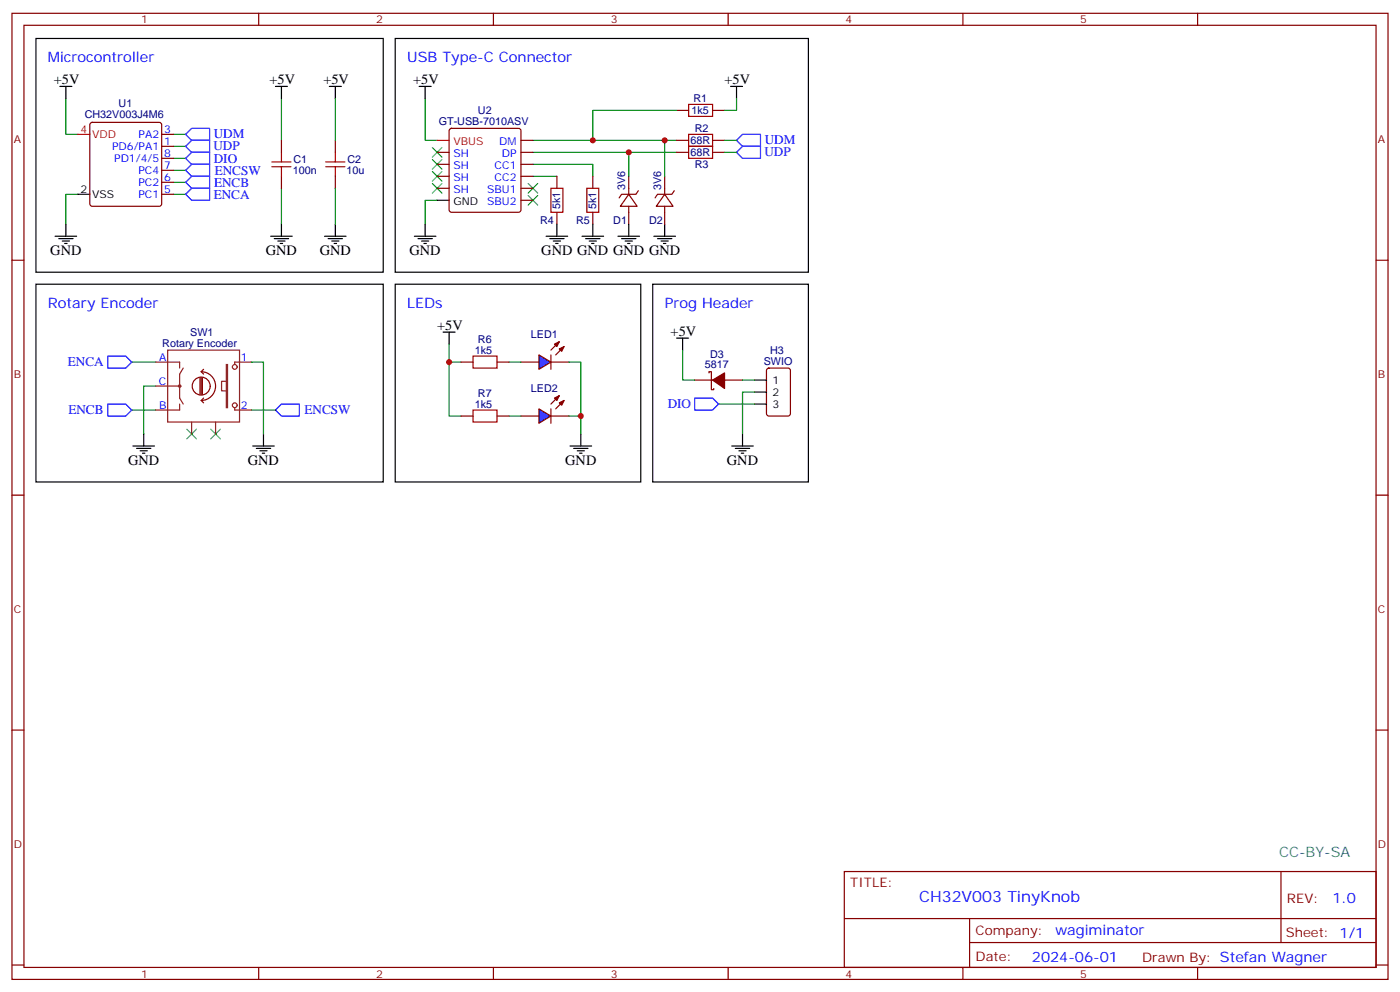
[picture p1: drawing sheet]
<svg xmlns="http://www.w3.org/2000/svg" width="412mm" height="292mm" viewBox="0 0 412 292" stroke-linecap="round" stroke-linejoin="round" font-family="sans-serif">
<g fill="none" stroke="#870000" stroke-width=".35">
<path d="M3.5 3.9h405.4v284.4h-405.4zM7.1 7.4h398.2v277.3h-398.2zM76.2 3.9v3.5M145.3 3.9v3.5M214.5 3.9v3.5M283.6 3.9v3.5M352.8 3.9v3.5M26.7 36.2l.5-.2h19.7l.5 .2 .2 .5v23.3l-.2 .5-.5 .2h-19.7l-.5-.2-.2-.5v-23.3zM47.6 39.5h3.6M132.5 38l.5-.2h19.8l.5 .2 .2 .5v23.3l-.3 .5-.4 .2h-19.8l-.5-.3-.2-.4v-23.3zM199.3 32.5h3.5M209.9 32.5h3.5"/>
<path d="M47.6 43.1h3.6M47.6 57.2h3.6M47.6 53.7h3.6M47.6 50.1h3.6M47.6 46.6h3.6M82.9 41.3v3.5M82.9 51.9v3.5M98.8 41.3v3.5M98.8 51.9v3.5M128.8 44.8h3.5M128.8 51.9h3.5M128.8 55.4h3.5"/>
<path d="M128.8 48.4h3.5M153.5 44.8h3.5M153.5 51.9h3.5M153.5 55.4h3.5M153.5 41.3h3.5M153.5 48.4h3.5M153.5 58.9h3.5M164 51.9v3.5M174.6 51.9v3.5M185.2 57.2l2.5 3.5h-5zM185.2 51.9v5.3M188 56.1l-.7 1.1h-4.2l-.7 1"/>
<path d="M195.8 57.2l2.5 3.5h-5zM195.8 51.9v5.3M198.6 56.1l-.7 1.1h-4.2l-.7 1M199.3 44.8h3.5M199.3 41.3h3.5M209.9 44.8h3.5M209.9 41.3h3.5M3.5 76.6h3.6M164 62.5v3.5M174.6 62.5v3.5M185.2 60.7v5.3M195.8 60.7v5.3"/>
<path d="M405.3 76.6h3.6M153.5 106.6h5.2M162.3 106.6h5.3M226 108.5l.5-.2h5.6l.7 .5v12.9l-.4 .7h-5.9l-.7-.4v-13zM3.5 145.7h3.6M405.3 145.7h3.6M3.5 214.9h3.6M405.3 214.9h3.6M248.7 256.5h156.6v28.2h-156.6zM377.3 256.5v20.9M248.7 270.4h156.5M285.6 277.4h119.6"/>
<path d="M285.6 270.4v14.1M3.5 284h3.6M76.2 284.7v3.6M145.3 284.7v3.6M214.5 284.7v3.6M283.6 284.7v3.6M352.8 284.7v3.6M405.3 284h3.6"/>
</g>
<g fill="none" stroke="#008700" stroke-width=".35">
<path d="M19.4 29v10.5h3.5M51.2 39.5h3.5M82.9 29v12.3M98.8 29v12.3M125.2 29v12.3h3.6M199.3 32.5h-24.7v8.8M217 29v3.5h-3.6M22.9 57.2h-3.5v8.8M51.2 57.2h3.5M51.2 53.7h3.5M51.2 50.1h3.5M51.2 46.6h3.5"/>
<path d="M51.2 43.1h3.5M82.9 55.4v10.6M98.8 55.4v10.6M128.8 58.9h-3.6v7.1M157 48.4h17.6v3.5M157 51.9h7M157 44.8h42.3M157 41.3h42.3M185.2 44.8v7.1M195.8 41.3v10.6M213.4 44.8h3.6M213.4 41.3h3.6"/>
<path d="M38.8 106.6h7.1M45.9 113.6h-3.6v14.1M211.7 118.9h10.5M222.2 115.4h-3.5v12.3M38.8 120.7h7.1"/>
</g>
<g fill="none" stroke="#000" stroke-width=".35">
<path d="M10.6 11.3h102.3v68.8h-102.3zM116.4 11.3h121.7v68.8h-121.7zM17.6 25.4h3.6M19.4 25.4v3.6M81.1 25.4h3.6M82.9 25.4v3.6M97 25.4h3.5M98.8 25.4v3.6M123.5 25.4h3.5M125.2 25.4v3.6M215.2 25.4h3.5M217 25.4v3.6"/>
<path d="M22.9 57.2h3.6M128.8 58.9h3.5M16.2 69.5h6.4M17.3 70.2h4.2M18.3 70.9h2.2M19 71.6h.8M19.4 66v3.5M79.7 69.5h6.4M80.8 70.2h4.2M81.8 70.9h2.2M82.5 71.6h.8M82.9 66v3.5"/>
<path d="M95.6 69.5h6.4M96.7 70.2h4.2M97.7 70.9h2.1M98.4 71.6h.7M98.8 66v3.5M122.1 69.5h6.3M123.1 70.2h4.3M124.2 70.9h2.1M124.9 71.6h.7M125.2 66v3.5M160.9 69.5h6.3M161.9 70.2h4.3"/>
<path d="M163 70.9h2.1M163.7 71.6h.7M164 66v3.5M171.4 69.5h6.4M172.5 70.2h4.2M173.6 70.9h2.1M174.3 71.6h.7M174.6 66v3.5M182 69.5h6.4M183.1 70.2h4.2M184.1 70.9h2.2M184.9 71.6h.7"/>
<path d="M185.2 66v3.5M192.6 69.5h6.4M193.7 70.2h4.2M194.7 70.9h2.1M195.4 71.6h.7M195.8 66v3.5M10.6 83.6h102.3v58.3h-102.3zM192.3 83.6h45.8v58.3h-45.8zM199.3 99.5h3.5M201.1 99.5v3.5M222.2 118.9h3.6M222.2 111.9h3.6"/>
<path d="M222.2 115.4h3.6M39.2 131.3h6.3M40.2 132h4.2M41.3 132.7h2.1M42 133.4h.7M42.3 127.7v3.6M74.4 131.3h6.4M75.5 132h4.2M76.6 132.7h2.1M77.3 133.4h.7M77.6 127.7v3.6M215.5 131.3h6.4"/>
<path d="M216.6 132h4.2M217.7 132.7h2.1M218.4 133.4h.7M218.7 127.7v3.6"/>
</g>
<path d="M22.9 39.5h3.6M128.8 41.3h3.5" fill="none" stroke="#f00" stroke-width=".35"/>
<g fill="none" stroke="#a10000" stroke-width=".35">
<path d="M202.8 30.7h7.1v3.6h-7.1zM202.8 39.5h7.1v3.6h-7.1zM80.1 49.1h5.6M80.1 47.7h5.6M82.9 44.8v2.9M82.9 49.1v2.8M96 49.1h5.6M96 47.7h5.6M98.8 44.8v2.9M98.8 49.1v2.8M162.3 55.4h3.5v7.1h-3.5zM172.9 55.4h3.5v7.1h-3.5z"/>
<path d="M202.8 43.1h7.1v3.5h-7.1z"/>
</g>
<path d="M54.7 39.5l1.7-1.7h5.3v3.5h-5.3zM54.7 46.6l1.7-1.8h5.3v3.6h-5.3zM54.7 43.1l1.7-1.8h5.3v3.5h-5.3zM54.7 57.2l1.7-1.8h5.3v3.5h-5.3zM54.7 53.7l1.7-1.8h5.3v3.5h-5.3zM54.7 50.1l1.7-1.7h5.3v3.5h-5.3zM217 41.3l1.7-1.8h5.3v3.6h-5.3zM217 44.8l1.7-1.7h5.3v3.5h-5.3zM31.7 118.9h5.3l1.8 1.8-1.8 1.7h-5.3zM31.7 104.8h5.3l1.8 1.8-1.8 1.7h-5.3zM204.6 117.2h5.3l1.8 1.7-1.8 1.8h-5.3zM81.1 120.7l1.8-1.8h5.3v3.5h-5.3z" fill="none" stroke="#00f" stroke-width=".35"/>
<g fill="none" stroke="#3c3" stroke-width=".35">
<path d="M127.4 54l2.8 2.8M127.4 50.5l2.8 2.8M127.4 47l2.8 2.8M127.4 43.4l2.8 2.8M130.2 54l-2.8 2.8M130.2 50.5l-2.8 2.8M130.2 47l-2.8 2.8M130.2 43.4l-2.8 2.8M155.6 57.5l2.8 2.9M155.6 54l2.8 2.8M158.4 57.5l-2.8 2.9M158.4 54l-2.8 2.8"/>
<path d="M55 126.3l2.9 2.9M57.9 126.3l-2.9 2.9M62.1 126.3l2.8 2.9M64.9 126.3l-2.8 2.9"/>
</g>
<g fill="none" stroke="#8c2424" stroke-width=".35">
<path d="M45.9 106.6h7v1.7M45.9 113.6h7M49.4 103h21.2v21.2h-21.2zM52.9 118.9v1.8h-7M54 108.3l-1.1 1.8v7.1l1.1 1.7M66.7 107.3h.3v12.7h-.3zM66.7 112.2h-1.4v2.8h1.4M69.1 120v.7h5M74.1 106.6h-5v.7M56.4 124.2v3.5M63.5 124.2v3.5"/>
<circle cx="52.9" cy="113.6" r=".35"/>
<circle cx="69.1" cy="119.3" r=".71"/>
<circle cx="69.1" cy="108" r=".71"/>
</g>
<path d="M58.9 111.2v4.9M59.3 109.4a4.2 4.2 0 0 1 4.2 4.2 4.2 4.2 0 0 1-4.2 4.3M59.3 117.9l.7 .7M59.3 111.2v4.9M59.3 109.4l.7 .7M59.6 111.2v4.9M60 117.2l-.7 .7M60 108.7l-.7 .7M61.9 113.6a2.65 2.65 0 0 0-3.7-2.4 2.65 2.65 0 0 0-.6 4.4 2.65 2.65 0 0 0 4.2-1.3l.1-.6" fill="none" stroke="#850000" stroke-width=".35"/>
<path d="M158.7 104.5l3.6 2.1-3.6 2.1z" fill="#00f" stroke="#870000" stroke-width=".35"/>
<path d="M162.3 104.5v4.2M164.7 100.6l-2.4 2.4M166.2 102l-2.5 2.5M153.5 122.4h5.2M162.3 122.4h5.3" fill="none" stroke="#870000" stroke-width=".35"/>
<g fill="#870000" stroke="#870000" stroke-width=".35">
<path d="M164.7 102.7l1.5-.7-.7 1.4z"/>
<path d="M163.3 101.3l1.4-.7-.7 1.4z"/>
</g>
<path d="M158.7 120.3l3.6 2.1-3.6 2.2z" fill="#00f" stroke="#870000" stroke-width=".35"/>
<path d="M135.8 106.6h3.5M146.4 106.6h3.5M164.7 116.5l-2.4 2.4M166.2 117.9l-2.5 2.4M204.6 111.9h5.3M208.8 109.7v-.3h.7v5.3h.8v-.4M213.4 111.9h5.3M135.8 122.4h3.5M146.4 122.4h3.5M162.3 120.3v4.3" fill="none" stroke="#870000" stroke-width=".35"/>
<g fill="#870000" stroke="#870000" stroke-width=".35">
<path d="M164.7 118.6l1.5-.7-.7 1.4z"/>
<path d="M163.3 117.2l1.4-.7-.7 1.4z"/>
<path d="M209.9 111.9l3.5-2.2v4.6z"/>
</g>
<path d="M116.4 83.6h72.3v58.3h-72.3zM130.5 97.8h3.6M132.3 97.8v3.5M167.9 131.3h6.4M169 132h4.2M170 132.7h2.2M170.7 133.4h.7M171.1 127.7v3.6" fill="none" stroke="#000" stroke-width=".35"/>
<path d="M74.1 106.6h3.5v21.1M132.3 101.3v21.1h3.5M132.3 106.6h3.5M149.9 106.6h3.6M167.6 106.6h3.5v21.1M201.1 103v8.9h3.5M218.7 111.9h3.5M74.1 120.7h7M149.9 122.4h3.6M167.6 122.4h3.5" fill="none" stroke="#008700" stroke-width=".35"/>
<path d="M139.3 104.8h7.1v3.5h-7.1zM139.3 120.7h7.1v3.5h-7.1z" fill="none" stroke="#a10000" stroke-width=".35"/>
<g fill="#c00">
<circle cx="174.6" cy="41.3" r=".88"/>
<circle cx="185.2" cy="44.8" r=".88"/>
<circle cx="195.8" cy="41.3" r=".88"/>
<circle cx="132.3" cy="106.6" r=".88"/>
<circle cx="171.1" cy="122.4" r=".88"/>
</g>
<text font-size="4.6" fill="#00f" x="270.8" y="265.5">CH32V003 TinyKnob</text>
<g font-size="4.2" fill="#00f">
<text x="14.1" y="18.4">Microcontroller</text>
<text x="119.9" y="18.4">USB Type-C Connector</text>
<text x="14.1" y="90.7">Rotary Encoder</text>
<text x="119.9" y="90.7">LEDs</text>
<text x="195.8" y="90.7">Prog Header</text>
<text x="392.5" y="265.8">1.0</text>
<text x="310.9" y="275.3">wagiminator</text>
<text x="304" y="283.1">2024-06-01</text>
</g>
<g font-size="4.2">
<text x="15.9" y="24.7">+5V</text>
<text x="79.4" y="24.7">+5V</text>
<text x="95.2" y="24.7">+5V</text>
<text x="121.7" y="24.7">+5V</text>
<text x="213.4" y="24.7">+5V</text>
<text x="14.8" y="75.2">GND</text>
<text x="78.3" y="75.2">GND</text>
<text x="94.2" y="75.2">GND</text>
<text x="120.6" y="75.2">GND</text>
<text x="159.5" y="75.2">GND GND GND GND</text>
<text x="128.8" y="97">+5V</text>
<text x="197.6" y="98.8">+5V</text>
<text x="37.7" y="136.9">GND</text>
<text x="73" y="136.9">GND</text>
<text x="166.5" y="136.9">GND</text>
<text x="214.1" y="136.9">GND</text>
</g>
<text font-size="4.2" fill="#0099b0" x="376.8" y="252.3">CC-BY-SA</text>
<g font-size="3.9" fill="#00f">
<text x="63" y="40.6">UDM</text>
<text x="62.9" y="44.2">UDP</text>
<text x="63" y="47.8">DIO</text>
<text x="225.2" y="45.9">UDP</text>
<text x="225.3" y="42.4">UDM</text>
<text x="63.3" y="51.4">ENCSW</text>
<text x="63" y="58.4">ENCA</text>
<text x="63.1" y="54.9">ENCB</text>
<text x="20" y="107.8">ENCA</text>
<text x="20.1" y="122">ENCB</text>
<text x="89.7" y="122">ENCSW</text>
<text x="196.7" y="120.2">DIO</text>
</g>
<g font-size="3.9" fill="#800">
<text x="250.5" y="261.1">TITLE:</text>
<text x="379.1" y="265.8">REV:</text>
<text x="287.4" y="275.3">Company:</text>
<text x="378.7" y="275.9">Sheet: 1/1</text>
<text x="287.4" y="283">Date:</text>
<text x="336.4" y="283.1">Drawn By: Stefan Wagner</text>
</g>
<g font-size="3.2" fill="#800">
<text x="41.6" y="6.9">1</text>
<text x="110.8" y="6.9">2</text>
<text x="179.9" y="6.9">3</text>
<text x="249.1" y="6.9">4</text>
<text x="318.2" y="6.9">5</text>
<text x="4.1" y="42">A</text>
<text x="405.9" y="42">A</text>
<text x="4.1" y="111.2">B</text>
<text x="405.9" y="111.2">B</text>
<text x="4.1" y="180.3">C</text>
<text x="405.9" y="180.3">C</text>
<text x="4.1" y="249.4">D</text>
<text x="405.9" y="249.4">D</text>
<text x="41.6" y="287.7">1</text>
<text x="110.8" y="287.7">2</text>
<text x="179.9" y="287.7">3</text>
<text x="249.1" y="287.7">4</text>
<text x="318.2" y="287.7">5</text>
</g>
<g font-size="3.2" fill="#000080">
<text x="25" y="34.7">CH32V003J4M6</text>
<text x="34.9" y="31.6">U1</text>
<text x="140.8" y="33.5">U2</text>
<text x="203.7" y="33.6">1k5</text>
<text x="204.3" y="30.1">R1</text>
<text x="129.2" y="36.8">GT-USB-7010ASV</text>
<text x="204.6" y="38.9">R2</text>
<text x="203.4" y="42.4">68R</text>
<text x="203.4" y="46">68R</text>
<text x="86.3" y="51.2">100n</text>
<text x="86.4" y="48">C1</text>
<text x="102" y="51.2">10u</text>
<text x="102.3" y="48">C2</text>
<text x="204.6" y="49.5">R3</text>
<text x="184.2" y="55.9" transform="rotate(-90 184.2 55.9)">3V6</text>
<text x="194.8" y="55.9" transform="rotate(-90 194.8 55.9)">3V6</text>
<text x="165.1" y="61.6" transform="rotate(-90 165.1 61.6)">5k1</text>
<text x="175.6" y="61.6" transform="rotate(-90 175.6 61.6)">5k1</text>
<text x="159.1" y="66.1">R4</text>
<text x="169.7" y="66.1">R5</text>
<text x="180.6" y="66">D1</text>
<text x="191.2" y="66">D2</text>
<text x="56.1" y="98.9">SW1</text>
<text x="140.8" y="101">R6</text>
<text x="156.4" y="99.6">LED1</text>
<text x="47.8" y="102.1">Rotary Encoder</text>
<text x="139.9" y="104.2">1k5</text>
<text x="209.2" y="105.2">D3</text>
<text x="225" y="107.3">SWIO</text>
<text x="226.8" y="104.2">H3</text>
<text x="207.7" y="108.4">5817</text>
<text x="140.8" y="116.9">R7</text>
<text x="156.4" y="115.5">LED2</text>
<text x="139.9" y="120.1">1k5</text>
</g>
<g font-size="3.2" fill="#f00">
<text x="23.7" y="39.2">4</text>
<text x="27.2" y="40.6">VDD</text>
<text x="133.6" y="42.7">VBUS</text>
</g>
<g font-size="3.2" fill="#00f">
<text x="40.8" y="40.6">PA2</text>
<text x="48.3" y="39.2">3</text>
<text x="33" y="44.1">PD6/PA1</text>
<text x="33.6" y="47.7">PD1/4/5</text>
<text x="48.3" y="42.7">1</text>
<text x="48.3" y="46.2">8</text>
<text x="133.6" y="46.2">SH</text>
<text x="147" y="42.7">DM</text>
<text x="147.8" y="46.2">DP</text>
<text x="40.8" y="51.2">PC4</text>
<text x="48.3" y="53.3">6</text>
<text x="48.3" y="49.8">7</text>
<text x="133.6" y="49.8">SH</text>
<text x="133.6" y="53.3">SH</text>
<text x="145.7" y="53.3">CC2</text>
<text x="145.7" y="49.8">CC1</text>
<text x="40.8" y="58.2">PC1</text>
<text x="40.8" y="54.7">PC2</text>
<text x="48.3" y="56.8">5</text>
<text x="133.6" y="56.8">SH</text>
<text x="143.5" y="56.8">SBU1</text>
<text x="143.5" y="60.4">SBU2</text>
<text x="46.9" y="106.2">A</text>
<text x="70.9" y="106.2">1</text>
<text x="46.8" y="113.3">C</text>
<text x="46.9" y="120.3">B</text>
<text x="70.9" y="120.3">2</text>
</g>
<g font-size="3.2">
<text x="23.7" y="56.8">2</text>
<text x="27.2" y="58.2">VSS</text>
<text x="133.6" y="60.4">GND</text>
<text x="227.5" y="112.9">1</text>
<text x="227.5" y="120">3</text>
<text x="227.5" y="116.5">2</text>
</g>
</svg>
